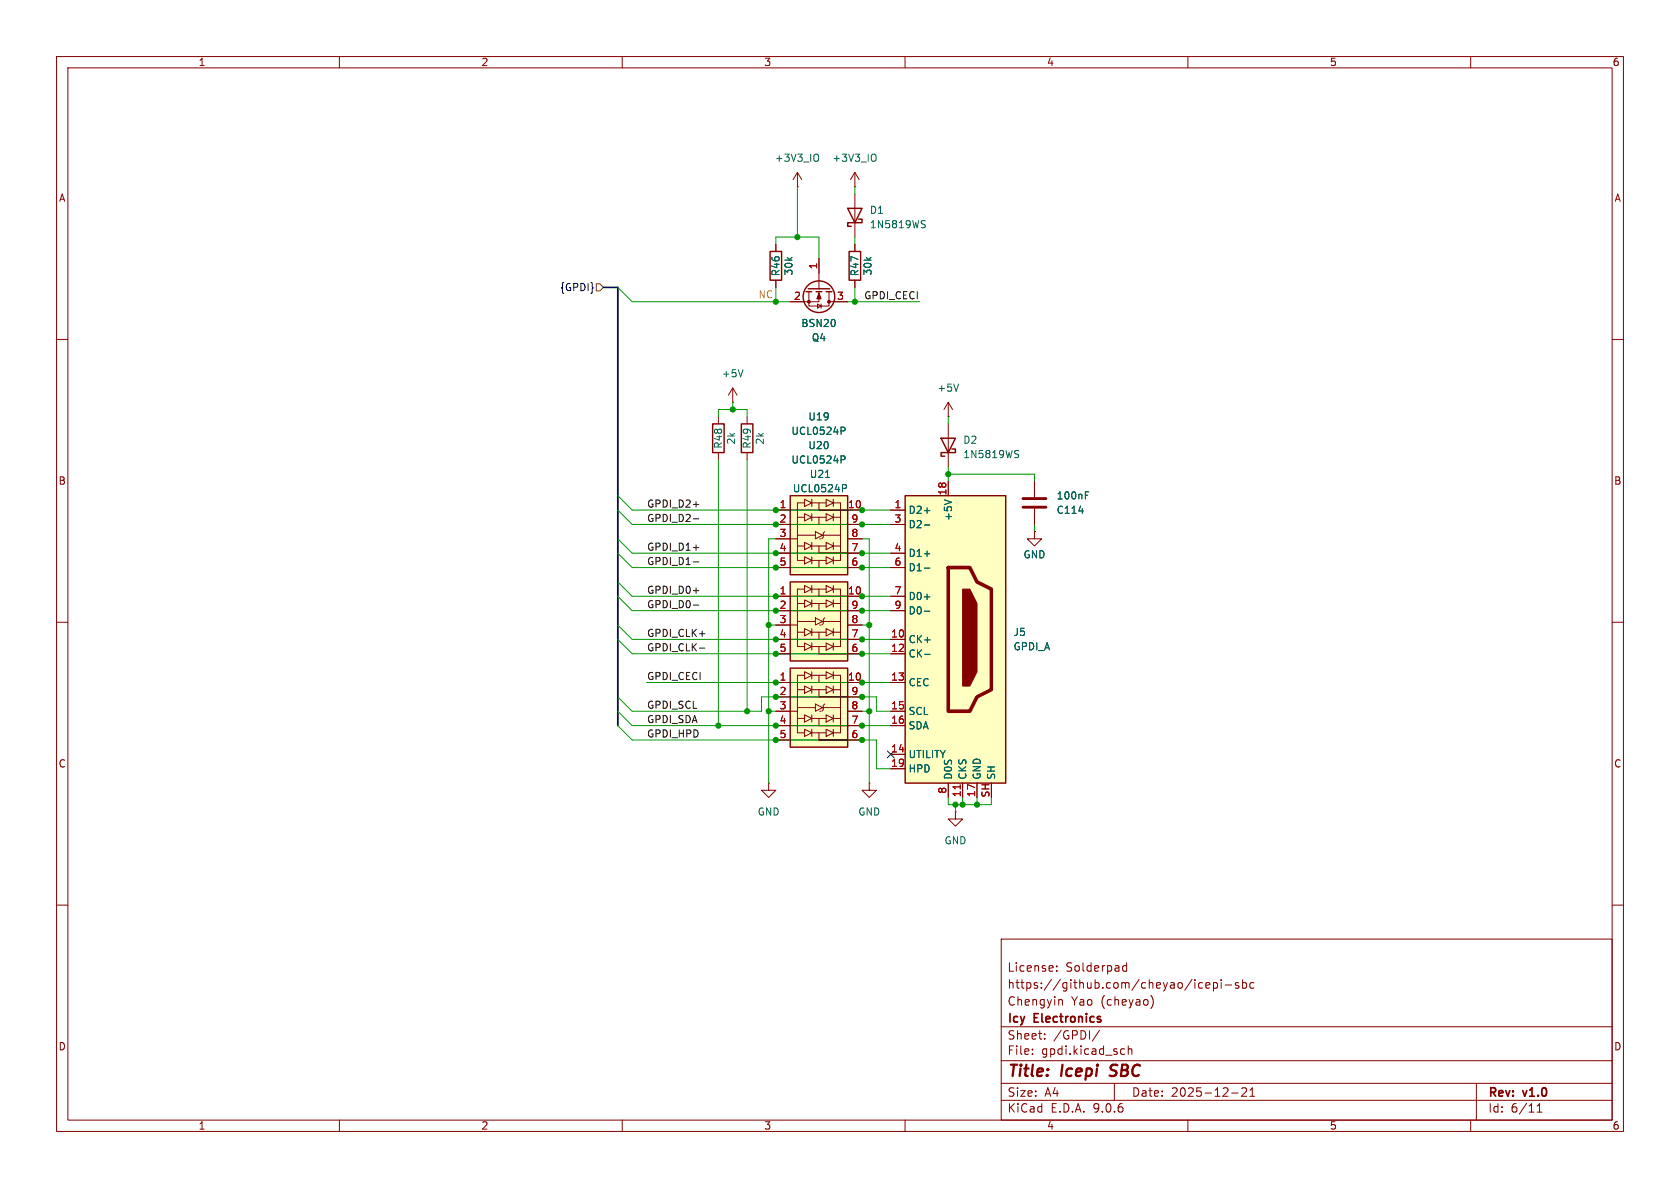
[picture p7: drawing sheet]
<svg xmlns="http://www.w3.org/2000/svg" width="297mm" height="210mm" viewBox="0 0 297 210" stroke-linecap="round" stroke-linejoin="round" font-family="sans-serif">
<g fill="none" stroke="#840000" stroke-width=".18">
<path d="M10 10h277v190h-277zM12 12h273v186h-273zM60 10v2M110 10v2M160 10v2M210 10v2M260 10v2M151.1 34.3v7.6M10 60h2M285 60h2M10 110h2M285 110h2"/>
<path d="M10 160h2M177 166h108v32h-108zM186.8 171.6v.1M186.8 170.8v.1M187.4 176.7h.2l.2 .2v.8M198.5 171.4l.2 .3 .5-.1M199.2 170.2v1.5M199.2 170.8l-.5-.1-.2 .3M203.5 176.1a1.74 1.74 0 0 1 0 2.2M212.6 173.8l-.4-.1-.3 .3v.4l.1 .2h.6M213.2 174.2l.7-.1-.1-.3-.4-.1-.2 .2v.7h.6M214.5 173.8l.5-.1 .2 .3v.4l-.1 .2h-.6"/>
<path d="M214.5 173.7v1.5M215.9 173.2v.1M215.9 173.7v1M216.6 174.1h1.1M219 173.8l-.4-.1-.2 .2 .1 .2 .5 .2v.3h-.6M219.7 173.8l.4-.1 .3 .3v.4l-.2 .2h-.5M219.7 173.2v1.5M221.7 173.8l-.5-.1-.2 .3v.4l.1 .2h.6M285 160h2M60 198v2M110 198v2M160 198v2"/>
<path d="M177 194.5h108M177 191.5h108M177 187.5h108M177 181.5h108M182.5 186.3v.1M182.5 185.5v.1M184.7 183.6v.1M184.7 182.8v.1M194.4 182.1l-1.3 2M197 191.5v3M198.4 185.4l.4 .1M198.8 186.3l-.4 .1"/>
<path d="M199.5 185.5l.2-.1 .3 .1 .1 .9M199.5 184.9v1.5M210 198v2M217.7 193.2h1.2M219.5 192.4l.6-.1 .2 .1 .1 .3-.9 1.1h.9M221 193.8h.8M221 192.7l.4-.4v1.5M260 198v2M261 191.5v6.5M271.7 196.6h.9M271.7 195.5l.5-.4v1.5"/>
</g>
<path d="M196.2 190.1l.2 .1M196.5 188.4l-.1 .2v.4" fill="none" stroke="#840000" stroke-width=".4"/>
<path d="M149.9 36.8h2.5l-1.3 2.6zM151.8 38.7h.6v.7h-2.5v.6h.6" fill="none" stroke="#840000" stroke-width=".25"/>
<path d="M163.1 39.6l.4 .1 .1 .3-.3 .3h-.3M163.1 39l.5 .1" fill="none" stroke="#006464" stroke-width=".18"/>
<path d="M139.7 87.6h10.2v14h-10.2z" fill="#ffffc2"/>
<g fill="none" stroke="#840000" stroke-width=".18">
<path d="M137.2 95.3h3.8M141 96.5h1.2M141 91.4h1.2M141 94.6h3.1M142.2 88.3l1.3 .6-1.3 .6zM142.2 90.8l1.3 .6-1.3 .7zM142.2 95.9l1.3 .6-1.3 .7zM142.2 98.4l1.3 .7-1.3 .6zM142.2 88.9h-1.2v10.2h1.2M143.5 88.9h2.5M143.5 96.5h2.5M143.5 91.4h2.5"/>
<path d="M143.5 99.1h2.5M143.5 88.3v1.2M143.5 90.8v1.3M143.5 95.9v1.3M143.5 98.4v1.3M144.1 94l1.3 .6-1.3 .7zM144.8 88.9v1.3h5.1h-12.7M144.8 91.4v1.3h5.1h-12.7M144.8 96.5v1.3h5.1h-12.7M144.8 99.1v1.2h5.1h-12.7M144.9 95.3h.1M145.4 94.6h3.2"/>
<path d="M145.8 94l-.3 .2v.8l-.2 .3M146 88.3l1.3 .6-1.3 .6zM146 90.8l1.3 .6-1.3 .7zM146 95.9l1.3 .6-1.3 .7zM146 98.4l1.3 .7-1.3 .6zM147.3 88.9h1.3v10.2h-1.3M147.3 96.5h1.3M147.3 91.4h1.3M147.3 88.3v1.2M147.3 90.8v1.3M147.3 95.9v1.3M147.3 98.4v1.3"/>
<path d="M149.9 95.3h2.5M149.9 90.2h2.5M149.9 92.7h2.5M149.9 97.8h2.5M149.9 100.3h2.5"/>
</g>
<path d="M139.7 87.6h10.2v14h-10.2z" fill="none" stroke="#840000" stroke-width=".25"/>
<path d="M148.7 75.5h.5l.2 .3-.1 .3-.6 .1" fill="none" stroke="#006464" stroke-width=".18"/>
<path d="M139.7 102.9h10.2v13.9h-10.2z" fill="#ffffc2"/>
<g fill="none" stroke="#840000" stroke-width=".18">
<path d="M141 33h.1M141 30.5v2.5M141 30.5l-.8 1.3M141 30.5l.7 1.3M151.1 33h.1M151.1 30.5v2.5M151.1 30.5l-.7 1.3M151.1 30.5l.8 1.3M137.2 43.2v1.3M137.2 49.5v1.3M151.1 43.2v1.3M151.1 49.5v1.3"/>
<path d="M127 73.7v1.2M129.5 71.1h.1M129.5 68.6l-.7 1.3M129.5 68.6l.8 1.3M129.5 68.6v2.5M132.1 73.7v1.2M167.6 73.7h.1M167.6 71.1v2.6M167.6 74.9v7.7M167.6 71.1l-.7 1.3M167.6 71.1l.8 1.3M127 80v1.3"/>
<path d="M132.1 80v1.3M182.9 94v1.3h-1.3l1.3 1.2 1.2-1.2h-1.2M182.9 94h.1M182.9 85.1v2.8M182.9 89.9v2.8M137.2 110.5h3.8M141 111.8h1.2M141 106.7h1.2M141 109.9h3.1M142.2 103.5l1.3 .6-1.3 .7zM142.2 106l1.3 .7-1.3 .6zM142.2 111.1l1.3 .7-1.3 .6z"/>
<path d="M142.2 113.7l1.3 .6-1.3 .6zM142.2 104.1h-1.2v10.2h1.2M143.5 104.1h2.5M143.5 111.8h2.5M143.5 106.7h2.5M143.5 114.3h2.5M143.5 103.5v1.3M143.5 106v1.3M143.5 111.1v1.3M143.5 113.7v1.2M144.1 109.2l1.3 .7-1.3 .6zM144.8 104.1v1.3h5.1h-12.7"/>
<path d="M144.8 106.7v1.3h5.1h-12.7M144.8 111.8v1.2h5.1h-12.7M144.8 114.3v1.3h5.1h-12.7M144.9 110.5h.1M145.4 109.9h3.2M145.8 109.2l-.3 .3v.7l-.2 .3M146 103.5l1.3 .6-1.3 .7zM146 106l1.3 .7-1.3 .6zM146 111.1l1.3 .7-1.3 .6zM146 113.7l1.3 .6-1.3 .6zM147.3 104.1h1.3v10.2h-1.3M147.3 111.8h1.3"/>
<path d="M147.3 106.7h1.3M147.3 103.5v1.3M147.3 106v1.3M147.3 111.1v1.3M147.3 113.7v1.2M149.9 110.5h2.5M149.9 105.4h2.5M149.9 108h2.5M149.9 113h2.5M149.9 115.6h2.5M135.9 138.4v1.3h1.3l-1.3 1.3-1.3-1.3h1.3M135.9 138.4h.1"/>
<path d="M153.7 138.4v1.3h1.2l-1.2 1.3-1.3-1.3h1.3M153.7 138.4h.1M168.9 143.5v1.3h1.3l-1.3 1.3-1.3-1.3h1.3M168.9 143.5h.1"/>
</g>
<path d="M136.1 44.5h2.1v5h-2.1zM150.1 44.5h2v5h-2zM126 74.9h2v5.1h-2zM131.1 74.9h2v5.1h-2zM166.4 77.5h2.5l-1.3 2.5zM168.3 79.4h.6v.6h-2.5v.6h.6M139.7 102.9h10.2v13.9h-10.2z" fill="none" stroke="#840000" stroke-width=".25"/>
<path d="M144.4 27.2l.1 .1a.81 .81 0 0 1-.1 1.2M154.6 27.2l.1 .1a.81 .81 0 0 1-.1 1.2M131.4 65.3l-.5 1.3M169.5 67.9l-.5 1.3M179.6 79.6l.5 .1M148.7 80.6h.5l.2 .2-.1 .4-.6 .1M179.6 80.2l.4 .2 .1 .3-.3 .2h-.3M190.7 90.3h.8M191.9 87.5h.4M191.9 86.9h.6" fill="none" stroke="#006464" stroke-width=".18"/>
<path d="M180.8 89.7h4.1M180.8 88.1h4.1" fill="none" stroke="#840000" stroke-width=".51"/>
<path d="M160 87.6h17.8v50.8h-17.8z" fill="#ffffc2"/>
<g fill="none" stroke="#840000" stroke-width=".25">
<path d="M142.5 51.6h1M142.9 51.1h3.8M144.3 51.6h1M146 51.6h1.1M160 87.6h17.8v50.8h-17.8z"/>
<circle cx="144.8" cy="52.5" r="2.79"/>
</g>
<path d="M167.6 100.3h3.8l1.3 2.6 2.6 1.2v17.8l-2.6 1.3-1.3 2.5h-3.8z" fill="none" stroke="#840000" stroke-width=".63"/>
<g fill="#840000" stroke="#840000" stroke-width=".18">
<path d="M170.2 104.1h1.2l1.3 2.6v12l-1.3 2.6h-1.2z"/>
<path d="M144.8 51.8l.4 1h-.8z"/>
<circle cx="146.6" cy="53.3" r=".25"/>
<circle cx="143" cy="53.3" r=".25"/>
</g>
<g fill="none" stroke="#840000" stroke-width=".18">
<path d="M143 51.6v2.5h3.6v-2.5M144.5 53.7l.7 .4-.7 .4zM144.8 51.6v1.7h-5.1M144.8 45.7v5.4M145.2 53.7v.8M146.6 53.3h3.3M157.5 90.2h2.5M157.5 92.7h2.5M157.5 97.8h2.5M167.6 85.1v2.5M157.5 100.3h2.5M157.5 105.4h2.5"/>
<path d="M157.5 108h2.5M157.5 113h2.5M157.5 115.6h2.5M157.5 120.7h2.5M157.5 125.7h2.5M157.5 128.3h2.5M157.5 133.4h2.5M157.5 135.9h2.5M167.6 138.4v2.6M170.2 138.4v2.6M172.7 138.4v2.6"/>
</g>
<path d="M163.4 90.3h1M163.4 92.8h1M163.4 97.9h1M166.9 88.4l1.3 .4M163.4 100.4h1M163.4 105.5h1M163.4 108h1M163.5 115.7h.9" fill="none" stroke="#006464" stroke-width=".18"/>
<path d="M169.8 138.7v.8" fill="none" stroke="#a90000" stroke-width=".18"/>
<path d="M139.7 118.1h10.2v14h-10.2z" fill="#ffffc2"/>
<g fill="none" stroke="#840000" stroke-width=".18">
<path d="M137.2 43.2v1.3M137.2 49.5v1.3M139.7 53.3h2.5M144.8 45.7v2.6M147.3 53.3h2.6M151.1 43.2v1.3M151.1 49.5v1.3M137.2 90.2h2.5M137.2 92.7h2.5M137.2 97.8h2.5M137.2 95.3h2.5M149.9 90.2h2.5"/>
<path d="M149.9 92.7h2.5M149.9 97.8h2.5M149.9 95.3h2.5M157.5 90.2h2.5M157.5 92.7h2.5M157.5 97.8h2.5M167.6 85.1v2.5M182.9 94h.1M182.9 85.1v2.8M182.9 89.9v2.8M137.2 100.3h2.5M137.2 105.4h2.5"/>
<path d="M137.2 108h2.5M137.2 113h2.5M137.2 115.6h2.5M137.2 110.5h2.5M142.2 118.7l1.3 .7-1.3 .6zM142.2 119.4h-1.2v10.1h1.2M143.5 119.4h2.5M143.5 118.7v1.3M144.8 119.4v1.3h5.1h-12.7M146 118.7l1.3 .7-1.3 .6zM147.3 119.4h1.3v10.1h-1.3M147.3 118.7v1.3"/>
<path d="M149.9 100.3h2.5M149.9 105.4h2.5M149.9 108h2.5M149.9 113h2.5M149.9 115.6h2.5M149.9 110.5h2.5M157.5 100.3h2.5M157.5 105.4h2.5M157.5 108h2.5M157.5 113h2.5M157.5 115.6h2.5M137.2 125.7h3.8"/>
<path d="M141 127h1.2M141 121.9h1.2M141 125.1h3.1M142.2 121.3l1.3 .6-1.3 .7zM142.2 126.4l1.3 .6-1.3 .6zM142.2 128.9l1.3 .6-1.3 .7zM143.5 127h2.5M143.5 121.9h2.5M143.5 129.5h2.5M143.5 121.3v1.3M143.5 126.4v1.2M143.5 128.9v1.3"/>
<path d="M144.1 124.5l1.3 .6-1.3 .6zM144.8 121.9v1.3h5.1h-12.7M144.8 127v1.3h5.1h-12.7M144.8 129.5v1.3h5.1h-12.7M144.9 125.7h.1M145.4 125.1h3.2M145.8 124.5l-.3 .2v.8l-.2 .2M146 121.3l1.3 .6-1.3 .7zM146 126.4l1.3 .6-1.3 .6zM146 128.9l1.3 .6-1.3 .7zM147.3 127h1.3M147.3 121.9h1.3"/>
<path d="M147.3 121.3v1.3M147.3 126.4v1.2M147.3 128.9v1.3M149.9 125.7h2.5M149.9 120.7h2.5M149.9 123.2h2.5M149.9 128.3h2.5M149.9 130.8h2.5M157.5 125.7h2.5M157.5 120.7h2.5M157.5 128.3h2.5M157.5 133.4h2.5"/>
<path d="M157.5 135.9h2.5M167.6 138.4v2.6M170.2 138.4v2.6M172.7 138.4v2.6"/>
</g>
<path d="M139.7 118.1h10.2v14h-10.2z" fill="none" stroke="#840000" stroke-width=".25"/>
<g fill="none" stroke="#006464" stroke-width=".18">
<path d="M148.7 75.5h.5l.2 .3-.1 .3-.6 .1M145.9 84.4h.8M148.7 80.6h.5l.2 .2-.1 .4-.6 .1M148.9 85.7h.5l.3 .2-.2 .4h-.6M163.4 90.3h1M163.4 92.8h1M163.4 97.9h1M166.9 88.4l1.3 .4M190.7 90.3h.8M191.9 87.5h.4M191.9 86.9h.6M163.4 100.4h1"/>
<path d="M163.4 105.5h1M163.4 108h1M163.5 115.7h.9"/>
</g>
<path d="M105.4 50.2h.6l.7 .6-.7 .6h-.6z" fill="none" stroke="#725600" stroke-width=".18"/>
<path d="M122.6 96.8h.9M122.6 99.3h.9M122.6 89.2h.9M122.6 91.7h.9M122.6 107h.9M122.6 104.4h.9M123.7 114.6h.9" fill="none" stroke="#0f0f0f" stroke-width=".18"/>
<path d="M106.7 50.8h2.5v77.5" fill="none" stroke="#000084" stroke-width=".3"/>
<g fill="none" stroke="#009600" stroke-width=".18">
<path d="M141 33v8.9M151.1 33v1.3M109.2 50.8l2.6 2.5h27.9M137.2 43.2v-1.3h7.6v3.8M137.2 50.8v2.5M149.9 53.3h12.7M151.1 41.9v1.3M151.1 50.8v2.5M127 73.7v-1.3h5.1v1.3M129.5 71.1v1.3M167.6 73.7v1.2M109.2 87.6l2.6 2.6h45.7"/>
<path d="M109.2 90.2l2.6 2.5h45.7M109.2 97.8l2.6 2.5h45.7M109.2 95.3l2.6 2.5h45.7M127 81.3v47M132.1 81.3v44.4M137.2 95.3h-1.3v43.1M152.4 95.3h1.3v43.1M167.6 82.6v2.5M167.6 83.8h15.3v1.3M182.9 92.7v1.3M109.2 102.9l2.6 2.5h45.7M109.2 105.4l2.6 2.6h45.7"/>
<path d="M109.2 110.5l2.6 2.5h45.7M109.2 113l2.6 2.6h45.7M135.9 110.5h1.3M152.4 110.5h1.3M109.2 123.2l2.6 2.5h22.8v-2.5h20.3v2.5h2.6M109.2 128.3l2.6 2.5h43.1v5.1h2.6M109.2 125.7l2.6 2.6h45.7M114.3 120.7h43.2M135.9 125.7h1.3M152.4 125.7h1.3M167.6 141v1.2h7.7v-1.2M168.9 142.2v1.3"/>
<path d="M170.2 141v1.2M172.7 141v1.2"/>
</g>
<path d="M156.9 132.7l1.2 1.3M158.1 132.7l-1.2 1.3" fill="none" stroke="#000084" stroke-width=".18"/>
<path d="M169.8 138.7v.8" fill="none" stroke="#a90000" stroke-width=".18"/>
<g fill="#009600" stroke="#009600" stroke-width=".18">
<circle cx="153.7" cy="125.7" r=".46"/>
<circle cx="152.4" cy="128.3" r=".46"/>
<circle cx="152.4" cy="123.2" r=".46"/>
<circle cx="152.4" cy="113" r=".46"/>
<circle cx="153.7" cy="110.5" r=".46"/>
<circle cx="152.4" cy="108" r=".46"/>
<circle cx="152.4" cy="120.7" r=".46"/>
<circle cx="135.9" cy="125.7" r=".46"/>
<circle cx="137.2" cy="130.8" r=".46"/>
<circle cx="152.4" cy="115.6" r=".46"/>
<circle cx="137.2" cy="90.2" r=".46"/>
<circle cx="129.5" cy="72.4" r=".46"/>
<circle cx="152.4" cy="97.8" r=".46"/>
<circle cx="152.4" cy="92.7" r=".46"/>
<circle cx="152.4" cy="105.4" r=".46"/>
<circle cx="152.4" cy="100.3" r=".46"/>
<circle cx="167.6" cy="83.8" r=".46"/>
<circle cx="132.1" cy="125.7" r=".46"/>
<circle cx="127" cy="128.3" r=".46"/>
<circle cx="137.2" cy="128.3" r=".46"/>
<circle cx="137.2" cy="113" r=".46"/>
<circle cx="135.9" cy="110.5" r=".46"/>
<circle cx="137.2" cy="108" r=".46"/>
<circle cx="137.2" cy="115.6" r=".46"/>
<circle cx="137.2" cy="120.7" r=".46"/>
<circle cx="137.2" cy="123.2" r=".46"/>
<circle cx="141" cy="41.9" r=".46"/>
<circle cx="137.2" cy="53.3" r=".46"/>
<circle cx="151.1" cy="53.3" r=".46"/>
<circle cx="152.4" cy="90.2" r=".46"/>
<circle cx="170.2" cy="142.2" r=".46"/>
<circle cx="168.9" cy="142.2" r=".46"/>
<circle cx="152.4" cy="130.8" r=".46"/>
<circle cx="172.7" cy="142.2" r=".46"/>
<circle cx="137.2" cy="97.8" r=".46"/>
<circle cx="137.2" cy="105.4" r=".46"/>
<circle cx="137.2" cy="100.3" r=".46"/>
<circle cx="137.2" cy="92.7" r=".46"/>
</g>
<g font-size="2.8" fill="#840000">
<text x="178" y="190.9">Title:</text>
<text x="187.7" y="190.9">Icepi</text>
<text x="197.1" y="190.9">SBC</text>
</g>
<g font-size="2.1" fill="#840000">
<text x="178" y="172">License:</text>
<text x="188.4" y="172">Solderpad</text>
<text x="178" y="178">Chengyin</text>
<text x="178" y="175">https://github.com/cheyao/icepi-sbc</text>
<text x="189.4" y="178">Yao</text>
<text x="194.7" y="178">(cheyao)</text>
<text x="178" y="184">Sheet:</text>
<text x="178" y="181.2">Icy</text>
<text x="182.9" y="181.2">Electronics</text>
<text x="186.2" y="184">/GPDI/</text>
<text x="178" y="186.7">File:</text>
<text x="184.1" y="186.7">gpdi.kicad_sch</text>
<text x="178" y="196.9">KiCad</text>
<text x="178" y="194.1">Size:</text>
<text x="184.7" y="194.1">A4</text>
<text x="185.7" y="196.9">E.D.A.</text>
<text x="193.3" y="196.9">9.0.6</text>
<text x="200" y="194.1">Date:</text>
<text x="207" y="194.1">2025-12-21</text>
<text x="263" y="194.3">Rev:</text>
<text x="263" y="196.9">Id:</text>
<text x="267.1" y="196.9">6/11</text>
<text x="269.4" y="194.3">v1.0</text>
</g>
<g font-size="1.8" fill="#840000">
<text x="35" y="11.9">1</text>
<text x="85" y="11.9">2</text>
<text x="135" y="11.9">3</text>
<text x="185" y="11.9">4</text>
<text x="235" y="11.9">5</text>
<text x="285" y="11.9">6</text>
<text x="10.3" y="35.9">A</text>
<text x="285.3" y="35.9">A</text>
<text x="10.3" y="85.9">B</text>
<text x="285.3" y="85.9">B</text>
<text x="10.3" y="135.9">C</text>
<text x="285.3" y="135.9">C</text>
<text x="10.3" y="185.9">D</text>
<text x="285.3" y="185.9">D</text>
<text x="35" y="199.9">1</text>
<text x="85" y="199.9">2</text>
<text x="135" y="199.9">3</text>
<text x="185" y="199.9">4</text>
<text x="235" y="199.9">5</text>
<text x="285" y="199.9">6</text>
</g>
<g font-size="1.8" fill="#006464">
<text x="136.9" y="28.8">+3V3_IO</text>
<text x="147" y="28.8">+3V3_IO</text>
<text x="153.7" y="38">D1</text>
<text x="153.7" y="40.6">1N5819WS</text>
<text x="138" y="48.9" transform="rotate(-90 138 48.9)">R46</text>
<text x="140.3" y="48.8" transform="rotate(-90 140.3 48.8)">30k</text>
<text x="152" y="48.9" transform="rotate(-90 152 48.9)">R47</text>
<text x="154.3" y="48.8" transform="rotate(-90 154.3 48.8)">30k</text>
<text x="141.6" y="58">BSN20</text>
<text x="143.4" y="60.6">Q4</text>
<text x="127.5" y="66.9">+5V</text>
<text x="165.6" y="69.4">+5V</text>
<text x="139.8" y="77.1">UCL0524P</text>
<text x="142.8" y="74.5">U19</text>
<text x="127.9" y="79.4" transform="rotate(-90 127.9 79.4)">R48</text>
<text x="130.1" y="78.7" transform="rotate(-90 130.1 78.7)">2k</text>
<text x="132.9" y="79.4" transform="rotate(-90 132.9 79.4)">R49</text>
<text x="135.2" y="78.7" transform="rotate(-90 135.2 78.7)">2k</text>
<text x="139.8" y="82.1">UCL0524P</text>
<text x="142.8" y="79.6">U20</text>
<text x="170.2" y="78.7">D2</text>
<text x="170.2" y="81.2">1N5819WS</text>
<text x="140.1" y="87.2">UCL0524P</text>
<text x="143.1" y="84.7">U21</text>
<text x="186.7" y="88.5">100nF</text>
<text x="160.5" y="91">D2+</text>
<text x="160.5" y="93.6">D2-</text>
<text x="168.5" y="92.2" transform="rotate(-90 168.5 92.2)">+5V</text>
<text x="186.7" y="91">C114</text>
<text x="160.5" y="98.7">D1+</text>
<text x="160.5" y="101.2">D1-</text>
<text x="180.8" y="98.9">GND</text>
<text x="160.5" y="106.3">D0+</text>
<text x="160.5" y="108.8">D0-</text>
<text x="160.5" y="113.9">CK+</text>
<text x="179.1" y="112.6">J5</text>
<text x="160.5" y="116.4">CK-</text>
<text x="179.1" y="115.2">GPDI_A</text>
<text x="160.5" y="121.5">CEC</text>
<text x="160.5" y="126.6">SCL</text>
<text x="160.5" y="129.1">SDA</text>
<text x="160.5" y="134.2">UTILITY</text>
<text x="160.5" y="136.8">HPD</text>
<text x="168.5" y="137.9" transform="rotate(-90 168.5 137.9)">D0S</text>
<text x="171" y="137.9" transform="rotate(-90 171 137.9)">CKS</text>
<text x="173.6" y="137.9" transform="rotate(-90 173.6 137.9)">GND</text>
<text x="176.1" y="137.9" transform="rotate(-90 176.1 137.9)">SH</text>
<text x="133.9" y="144.4">GND</text>
<text x="151.6" y="144.4">GND</text>
<text x="166.9" y="149.5">GND</text>
</g>
<g font-size="1.8" fill="#a90000">
<text x="144.5" y="47.7" transform="rotate(-90 144.5 47.7)">1</text>
<text x="140.3" y="53.1">2</text>
<text x="147.9" y="53.1">3</text>
<text x="137.7" y="89.9">1</text>
<text x="149.8" y="89.9">10</text>
<text x="158" y="89.9">1</text>
<text x="167.4" y="87.7" transform="rotate(-90 167.4 87.7)">18</text>
<text x="137.7" y="92.5">2</text>
<text x="137.7" y="95">3</text>
<text x="150.4" y="92.5">9</text>
<text x="150.4" y="95">8</text>
<text x="158" y="92.5">3</text>
<text x="137.7" y="97.5">4</text>
<text x="137.7" y="100.1">5</text>
<text x="150.4" y="97.5">7</text>
<text x="150.4" y="100.1">6</text>
<text x="158" y="97.5">4</text>
<text x="158" y="100.1">6</text>
<text x="137.7" y="105.2">1</text>
<text x="137.7" y="107.7">2</text>
<text x="149.8" y="105.2">10</text>
<text x="150.4" y="107.7">9</text>
<text x="158" y="105.2">7</text>
<text x="158" y="107.7">9</text>
<text x="137.7" y="110.2">3</text>
<text x="137.7" y="112.8">4</text>
<text x="150.4" y="110.2">8</text>
<text x="150.4" y="112.8">7</text>
<text x="157.4" y="112.8">10</text>
<text x="137.7" y="115.3">5</text>
<text x="150.4" y="115.3">6</text>
<text x="157.4" y="115.3">12</text>
<text x="137.7" y="120.4">1</text>
<text x="137.7" y="122.9">2</text>
<text x="137.7" y="125.5">3</text>
<text x="149.8" y="120.4">10</text>
<text x="150.4" y="122.9">9</text>
<text x="150.4" y="125.5">8</text>
<text x="157.4" y="120.4">13</text>
<text x="157.4" y="125.5">15</text>
<text x="137.7" y="128">4</text>
<text x="137.7" y="130.6">5</text>
<text x="150.4" y="128">7</text>
<text x="150.4" y="130.6">6</text>
<text x="157.4" y="128">16</text>
<text x="157.4" y="133.1">14</text>
<text x="157.4" y="135.6">19</text>
<text x="167.4" y="140.4" transform="rotate(-90 167.4 140.4)">8</text>
<text x="169.9" y="141" transform="rotate(-90 169.9 141)">11</text>
<text x="172.5" y="141" transform="rotate(-90 172.5 141)">17</text>
<text x="175" y="141.1" transform="rotate(-90 175 141.1)">SH</text>
</g>
<text font-size="1.8" fill="#000084" x="98.9" y="51.7">{GPDI}</text>
<text font-size="1.8" fill="#f90" x="134" y="52.9">NC</text>
<g font-size="1.8" fill="#0f0f0f">
<text x="152.7" y="53">GPDI_CECI</text>
<text x="114.3" y="89.8">GPDI_D2+</text>
<text x="114.3" y="92.4">GPDI_D2-</text>
<text x="114.3" y="97.4">GPDI_D1+</text>
<text x="114.3" y="100">GPDI_D1-</text>
<text x="114.3" y="107.6">GPDI_D0-</text>
<text x="114.3" y="105.1">GPDI_D0+</text>
<text x="114.3" y="112.7">GPDI_CLK+</text>
<text x="114.3" y="115.2">GPDI_CLK-</text>
<text x="114.3" y="120.3">GPDI_CECI</text>
<text x="114.3" y="125.4">GPDI_SCL</text>
<text x="114.3" y="130.5">GPDI_HPD</text>
<text x="114.3" y="127.9">GPDI_SDA</text>
</g>
</svg>
